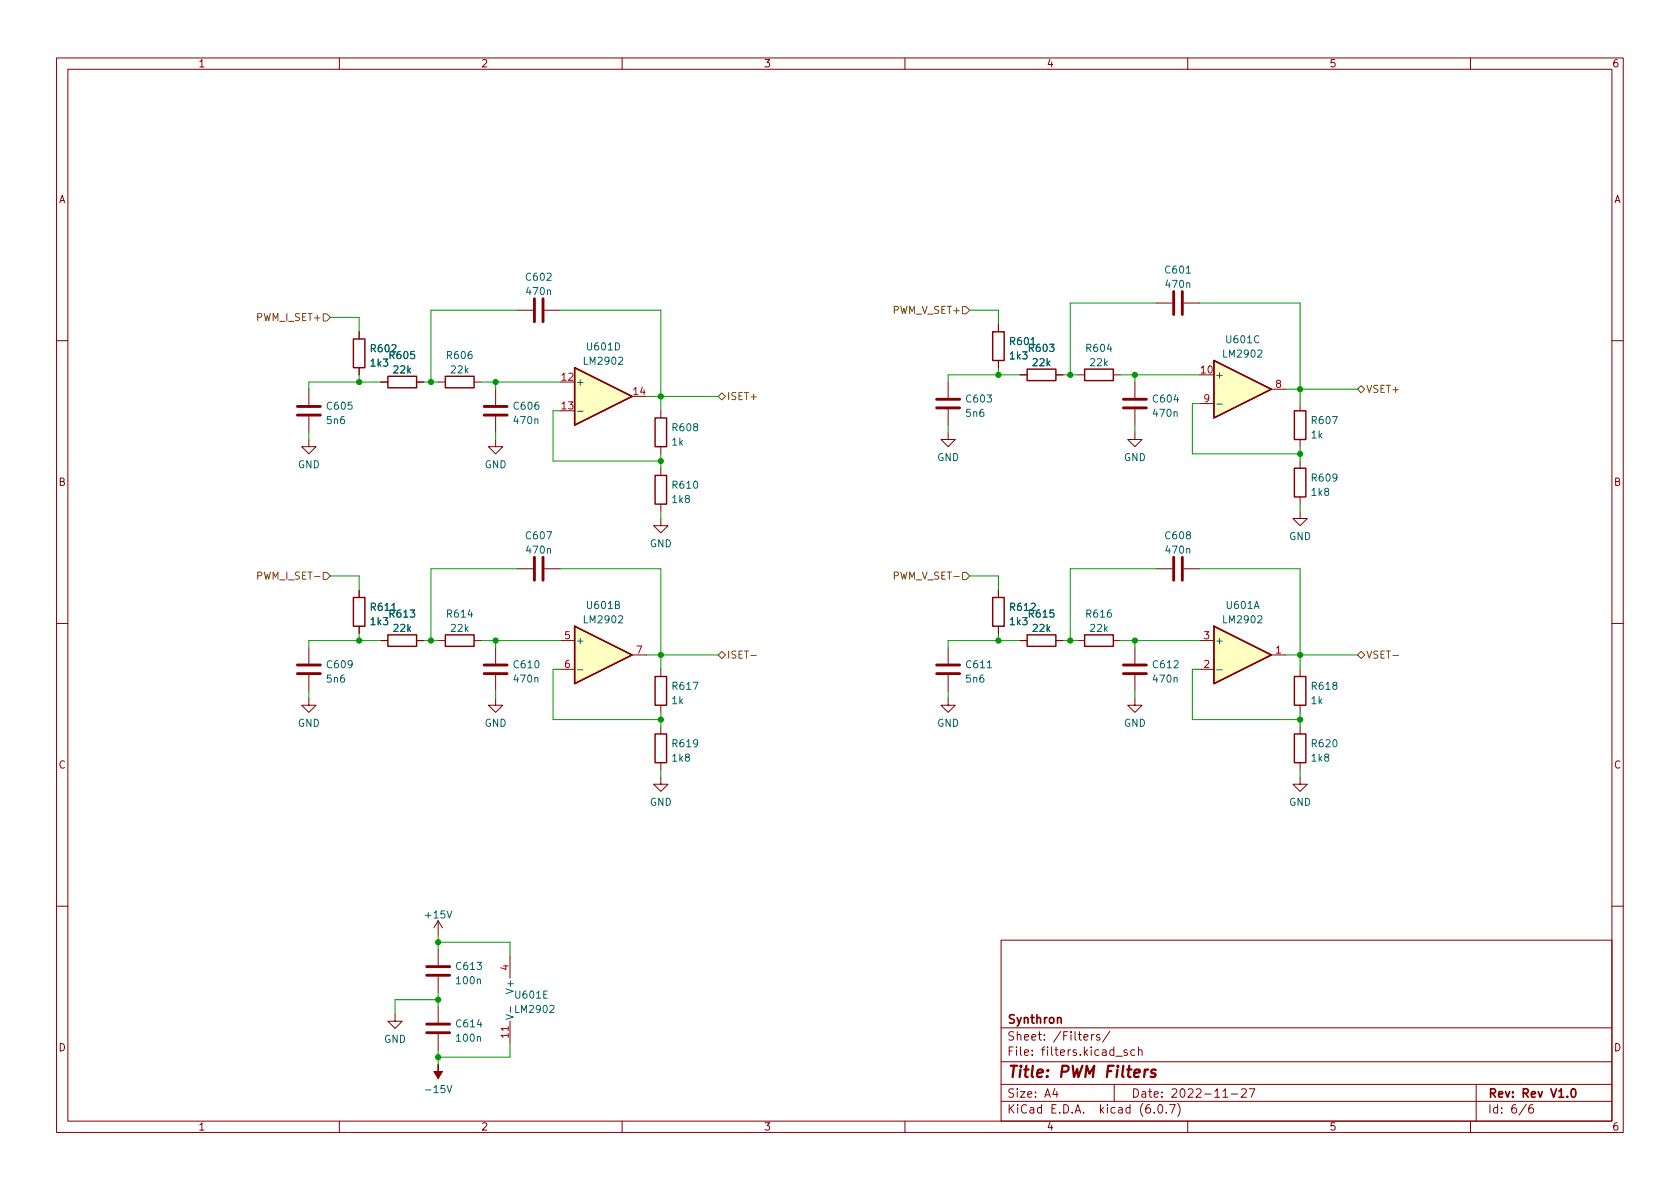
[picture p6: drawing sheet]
<svg xmlns="http://www.w3.org/2000/svg" width="297mm" height="210mm" viewBox="0 0 297 210" stroke-linecap="round" stroke-linejoin="round" font-family="sans-serif">
<g fill="none" stroke="#840000" stroke-width=".18">
<path d="M10 10.2h277v190.1h-277zM12 12.2h273v186.1h-273zM60 10.2v2M110 10.2v2M160 10.2v2M210 10.2v2M260 10.2v2M63.5 58.7v1.2M91.4 54.9h2.8M96.3 54.9h2.8M176.5 57.4v1.3M204.5 53.6h2.8"/>
<path d="M209.3 53.6h2.8M10 60.2h2M54.6 77.7v1.3h1.3l-1.3 1.3-1.3-1.3h1.3M54.6 68.8v2.8M54.6 73.7v2.7M63.5 65v1.3M67.3 67.6h1.3M73.7 67.6h1.2M77.5 67.6h1.2M83.8 67.6h1.3M87.6 77.7v1.3h1.3l-1.3 1.3-1.2-1.3h1.2M87.6 68.8v2.8"/>
<path d="M87.6 73.7v2.7M116.8 72.6v1.3M116.8 79v1.3M167.6 76.4v1.3h1.3l-1.3 1.3-1.2-1.3h1.2M167.6 67.6v2.8M167.6 72.4v2.8M176.5 63.7v1.3M180.3 66.3h1.3M186.7 66.3h1.3M190.5 66.3h1.3M196.8 66.3h1.3M200.7 76.4v1.3h1.2l-1.2 1.3-1.3-1.3h1.3"/>
<path d="M200.7 67.6v2.8M200.7 72.4v2.8M212.1 71.4h2.5M224.8 68.8h2.5M229.9 71.4v1.2M229.9 77.7v1.3M285 60.2h2M116.8 91.7v1.3h1.3l-1.3 1.2-1.2-1.2h1.2M116.8 82.8v1.3M116.8 89.1v1.3M229.9 90.4v1.3h1.2l-1.2 1.3-1.3-1.3h1.3M229.9 81.5v1.3"/>
<path d="M229.9 87.9v1.2M10 110.2h2M54.6 114.5v2.8M54.6 119.4v2.8M63.5 104.4v1.3M63.5 110.7v1.3M67.3 113.3h1.3M73.7 113.3h1.2M77.5 113.3h1.2M83.8 113.3h1.3M87.6 114.5v2.8M87.6 119.4v2.8"/>
<path d="M91.4 100.6h2.8M96.3 100.6h2.8M99.1 113.3h2.5M99.1 118.4h2.5M111.8 115.8h2.5M116.8 118.4v1.2M167.6 114.5v2.8M167.6 119.4v2.8M176.5 104.4v1.3M176.5 110.7v1.3M180.3 113.3h1.3M186.7 113.3h1.3"/>
<path d="M190.5 113.3h1.3M196.8 113.3h1.3M200.7 114.5v2.8M200.7 119.4v2.8M204.5 100.6h2.8M209.3 100.6h2.8M212.1 113.3h2.5M212.1 118.4h2.5M224.8 115.8h2.5M229.9 118.4v1.2M285 110.2h2M54.6 123.4v1.3h1.3l-1.3 1.3-1.3-1.3h1.3"/>
<path d="M87.6 123.4v1.3h1.3l-1.3 1.3-1.2-1.3h1.2M116.8 137.4v1.3h1.3l-1.3 1.2-1.2-1.2h1.2M116.8 124.7v1.3M116.8 128.5v1.3M116.8 134.9v1.2M167.6 123.4v1.3h1.3l-1.3 1.3-1.2-1.3h1.2M200.7 123.4v1.3h1.2l-1.2 1.3-1.3-1.3h1.3M229.9 137.4v1.3h1.2l-1.2 1.2-1.3-1.2h1.3M229.9 124.7v1.3M229.9 128.5v1.3M229.9 134.9v1.2M10 160.2h2"/>
<path d="M69.8 179.3v1.3h1.3l-1.3 1.3-1.2-1.3h1.2M77.5 162.8l-.8 1.3M77.5 162.8v2.5M77.5 167.9v2.8M77.5 172.7v2.8M77.5 178v2.8M77.5 162.8l.7 1.3M90.2 169.2v3.8M177 166.3h108v32h-108zM285 160.2h2M60 198.3v2M77.5 182.9v2.8"/>
<path d="M90.2 180.6v3.8M110 198.3v2M160 198.3v2M177 194.8h108M177 191.8h108M177 187.8h108M177 181.8h108M186.5 192.5l-.4 1h1M186.9 193v1M191.6 183.4l.8-.1-.1-.3-.4-.1-.3 .2 .1 .8h.6M193 182.9v1M193.4 182.9l-.3 .1-.1 .2"/>
<path d="M194.4 183l-.3-.1-.2 .2v.3l.5 .1v.4h-.5M196.2 182.4l-1.3 1.9M197 191.8v3M197.3 186.8h1.1M199.3 185.7l-.4-.1-.2 .2 .1 .3 .5 .1v.4h-.6M200.6 185.7l-.4-.1-.3 .3v.4l.2 .3h.5M201.3 185.8l.2-.2 .4 .1v.9M201.3 185.1v1.5M204.1 196.7v.1M204.9 195.4l.2-.1a.81 .81 0 0 1 .6 .7 .81 .81 0 0 1-.3 .8h-.2a.81 .81 0 0 1-.6-.6 .81 .81 0 0 1 .3-.8zM206.2 196.7v.1M206.8 195.3h1l-.7 1.5"/>
<path d="M208.2 195.1a1.72 1.72 0 0 1 0 2.3M210 198.3v2M216.2 194h.9M217.7 193.5h1.2M219.5 192.7l.6-.2 .2 .2 .1 .3-1 1h1M220.9 192.5h1l-.7 1.5M260 198.3v2M261 191.8v6.5M269.9 195.3l-1.3 1.9M271 195.3a.6 .6 0 0 0-.7 .7v.5l.1 .3h.5l.2-.1 .1-.5-.2-.2-.4-.1-.3 .3"/>
</g>
<path d="M278 192.6l.1-.1a.81 .81 0 0 1 .6 .7 .81 .81 0 0 1-.3 .8h-.1a.81 .81 0 0 1-.6-.6 .81 .81 0 0 1 .3-.8z" fill="none" stroke="#840000" stroke-width=".3"/>
<path d="M202.4 189.1l-.1 1.4M203 189.1l-.4 .1-.2 .3M204.3 189.2a.49 .49 0 0 0-.8 .3l.1 .2 .7 .2v.2l-.1 .3-.2 .1-.6-.1" fill="none" stroke="#840000" stroke-width=".4"/>
<g fill="none" stroke="#840000" stroke-width=".25">
<path d="M62.5 59.9h2v5.1h-2zM175.5 58.7h2v5h-2zM68.6 66.5h5.1v2.1h-5.1zM78.7 66.5h5.1v2.1h-5.1zM101.6 65l10.2 5.1-10.2 5.1zM115.8 73.9h2.1v5.1h-2.1zM181.6 65.3h5.1v2h-5.1zM191.8 65.3h5v2h-5zM214.6 63.7l10.2 5.1-10.2 5.1zM228.9 72.6h2v5.1h-2zM115.8 84.1h2.1v5h-2.1zM228.9 82.8h2v5.1h-2z"/>
<path d="M62.5 105.7h2v5h-2zM68.6 112.3h5.1v2h-5.1zM78.7 112.3h5.1v2h-5.1zM101.6 110.7l10.2 5.1-10.2 5.1zM115.8 119.6h2.1v5.1h-2.1zM175.5 105.7h2v5h-2zM181.6 112.3h5.1v2h-5.1zM191.8 112.3h5v2h-5zM214.6 110.7l10.2 5.1-10.2 5.1zM228.9 119.6h2v5.1h-2zM115.8 129.8h2.1v5.1h-2.1zM228.9 129.8h2v5.1h-2z"/>
</g>
<g fill="none" stroke="#840000" stroke-width=".51">
<path d="M94.5 52.8v4.1M96 52.8v4.1M207.5 51.6v4M209 51.6v4M52.6 73.4h4M52.6 71.9h4M85.6 73.4h4.1M85.6 71.9h4.1M165.6 72.1h4.1M165.6 70.6h4.1M198.6 72.1h4.1M198.6 70.6h4.1"/>
<path d="M94.5 98.5v4.1M96 98.5v4.1M207.5 98.5v4.1M209 98.5v4.1M52.6 119.1h4M52.6 117.6h4M85.6 119.1h4.1M85.6 117.6h4.1M165.6 119.1h4.1M165.6 117.6h4.1M198.6 119.1h4.1M198.6 117.6h4.1"/>
<path d="M75.4 172.5h4.1M75.4 170.9h4.1M75.4 182.6h4.1M75.4 181.1h4.1"/>
</g>
<g fill="#ffffc2" stroke="#ffffc2" stroke-width=".18">
<path d="M101.6 65l10.2 5.1-10.2 5.1z"/>
<path d="M214.6 63.7l10.2 5.1-10.2 5.1z"/>
<path d="M101.6 110.7l10.2 5.1-10.2 5.1z"/>
<path d="M214.6 110.7l10.2 5.1-10.2 5.1z"/>
</g>
<path d="M102.1 72.7h1M215.1 71.5h1M102.1 118.4h1M215.1 118.4h1M89.5 179.4l1.2 .4-1.2 .5M90.3 178v1" fill="none" stroke="#006464" stroke-width=".18"/>
<path d="M77.5 188.2v1.3h.7l-.7 1.2-.8-1.2h.8z" fill="#840000" stroke="#840000" stroke-width=".18"/>
<path d="M57.1 55.5h.7l.6 .6-.6 .7h-.7zM170.2 54.2h.6l.6 .7-.6 .6h-.6zM127 70.1l.6-.6 .7 .6-.7 .6zM240 68.8l.7-.6 .6 .6-.6 .7zM45.6 101.8h.6l.1-.2-.1-.3-.6-.1v1.2M57.1 101.2h.7l.6 .6-.6 .7h-.7zM127 115.8l.6-.6 .7 .6-.7 .7zM132.8 115.9h.9M170.2 101.2h.6l.6 .6-.6 .7h-.6zM240 115.8l.7-.6 .6 .6-.6 .7zM246.3 115.9h1" fill="none" stroke="#725600" stroke-width=".18"/>
<g fill="none" stroke="#009600" stroke-width=".18">
<path d="M58.4 56.1h5.1v2.6M91.4 54.9h-15.2v12.7M99.1 54.9h17.7v17.7M171.4 54.9h5.1v2.5M204.5 53.6h-15.3v12.7M212.1 53.6h17.8v17.8M54.6 76.4v1.3M63.5 66.3v1.3M67.3 67.6h-12.7v1.2M74.9 67.6h2.6M85.1 67.6h14M87.6 67.6v1.2"/>
<path d="M87.6 76.4v1.3M99.1 72.6h-1.3v8.9h19M114.3 70.1h12.7M167.6 75.2v1.2M176.5 65v1.3M180.3 66.3h-12.7v1.3M188 66.3h2.5M198.1 66.3h14M200.7 66.3v1.3M200.7 75.2v1.2M212.1 71.4h-1.3v8.9h19.1M227.3 68.8h12.7"/>
<path d="M229.9 79v2.5M116.8 80.3v2.5M116.8 90.4v1.3M229.9 89.1v1.3M58.4 101.8h5.1v2.6M63.5 112v1.3M67.3 113.3h-12.7v1.2M74.9 113.3h2.6M85.1 113.3h14M87.6 113.3v1.2M91.4 100.6h-15.2v12.7M99.1 100.6h17.7v17.8"/>
<path d="M99.1 118.4h-1.3v8.8h19M114.3 115.8h12.7M171.4 101.8h5.1v2.6M176.5 112v1.3M180.3 113.3h-12.7v1.2M188 113.3h2.5M198.1 113.3h14M200.7 113.3v1.2M204.5 100.6h-15.3v12.7M212.1 100.6h17.8v17.8M212.1 118.4h-1.3v8.8h19.1M227.3 115.8h12.7"/>
<path d="M54.6 122.2v1.2M87.6 122.2v1.2M116.8 126v2.5M116.8 136.1v1.3M167.6 122.2v1.2M200.7 122.2v1.2M229.9 126v2.5M229.9 136.1v1.3M77.5 165.3v2.6M77.5 175.5v2.5M77.5 166.6h12.7v2.6M77.5 176.8h-7.7v2.5"/>
<path d="M77.5 185.7v2.5M90.2 184.4v2.5h-12.7"/>
</g>
<g fill="#009600" stroke="#009600" stroke-width=".18">
<circle cx="116.8" cy="70.1" r=".46"/>
<circle cx="116.8" cy="81.5" r=".46"/>
<circle cx="87.6" cy="67.6" r=".46"/>
<circle cx="87.6" cy="113.3" r=".46"/>
<circle cx="176.5" cy="66.3" r=".46"/>
<circle cx="229.9" cy="80.3" r=".46"/>
<circle cx="189.2" cy="66.3" r=".46"/>
<circle cx="229.9" cy="68.8" r=".46"/>
<circle cx="200.7" cy="66.3" r=".46"/>
<circle cx="77.5" cy="166.6" r=".46"/>
<circle cx="76.2" cy="113.3" r=".46"/>
<circle cx="116.8" cy="115.8" r=".46"/>
<circle cx="77.5" cy="186.9" r=".46"/>
<circle cx="77.5" cy="176.8" r=".46"/>
<circle cx="116.8" cy="127.2" r=".46"/>
<circle cx="229.9" cy="115.8" r=".46"/>
<circle cx="189.2" cy="113.3" r=".46"/>
<circle cx="176.5" cy="113.3" r=".46"/>
<circle cx="200.7" cy="113.3" r=".46"/>
<circle cx="229.9" cy="127.2" r=".46"/>
<circle cx="63.5" cy="67.6" r=".46"/>
<circle cx="76.2" cy="67.6" r=".46"/>
<circle cx="63.5" cy="113.3" r=".46"/>
</g>
<text font-size="2.8" fill="#840000" x="178" y="190.6">Title: PWM Filters</text>
<g font-size="2.1" fill="#840000">
<text x="178" y="184">Sheet: /Filters/</text>
<text x="178" y="181">Synthron</text>
<text x="178" y="186.7">File: filters.kicad_sch</text>
<text x="178" y="196.9">KiCad E.D.A. kicad (6.0.7)</text>
<text x="178" y="194.1">Size: A4</text>
<text x="200" y="194.1">Date: 2022-11-27</text>
<text x="263" y="194.1">Rev: Rev V1.0</text>
<text x="263" y="196.9">Id: 6/6</text>
</g>
<g font-size="1.8" fill="#840000">
<text x="35" y="11.9">1</text>
<text x="85" y="11.9">2</text>
<text x="135" y="11.9">3</text>
<text x="185" y="11.9">4</text>
<text x="235" y="11.9">5</text>
<text x="285" y="11.9">6</text>
<text x="10.3" y="35.9">A</text>
<text x="285.3" y="35.9">A</text>
<text x="10.3" y="85.9">B</text>
<text x="285.3" y="85.9">B</text>
<text x="10.3" y="135.9">C</text>
<text x="285.3" y="135.9">C</text>
<text x="10.3" y="185.9">D</text>
<text x="285.3" y="185.9">D</text>
<text x="35" y="199.9">1</text>
<text x="85" y="199.9">2</text>
<text x="135" y="199.9">3</text>
<text x="185" y="199.9">4</text>
<text x="235" y="199.9">5</text>
<text x="285" y="199.9">6</text>
</g>
<g font-size="1.8" fill="#006464">
<text x="93.1" y="49.6">C602</text>
<text x="93.2" y="52.2">470n</text>
<text x="206.2" y="48.4">C601</text>
<text x="206.3" y="50.9">470n</text>
<text x="65.6" y="64.8">1k3</text>
<text x="65.7" y="62.3">R602</text>
<text x="69" y="63.5">R605</text>
<text x="79.2" y="63.5">R606</text>
<text x="103.4" y="64.5">LM2902</text>
<text x="103.9" y="62">U601D</text>
<text x="178.6" y="63.5">1k3</text>
<text x="178.7" y="61">R601</text>
<text x="182" y="62.2">R603</text>
<text x="182.7" y="64.7">22k</text>
<text x="192.2" y="62.2">R604</text>
<text x="192.8" y="64.7">22k</text>
<text x="216.5" y="63.2">LM2902</text>
<text x="217" y="60.7">U601C</text>
<text x="69.6" y="66">22k</text>
<text x="79.8" y="66">22k</text>
<text x="101.7" y="68.2">+</text>
<text x="171" y="71.2">C603</text>
<text x="204" y="71.2">C604</text>
<text x="214.8" y="66.9">+</text>
<text x="57.9" y="75">5n6</text>
<text x="57.9" y="72.4">C605</text>
<text x="91" y="72.4">C606</text>
<text x="91" y="75">470n</text>
<text x="119" y="76.2">R608</text>
<text x="170.9" y="73.7">5n6</text>
<text x="204" y="73.7">470n</text>
<text x="231.9" y="77.5">1k</text>
<text x="232.1" y="75">R607</text>
<text x="52.6" y="82.8">GND</text>
<text x="85.7" y="82.8">GND</text>
<text x="118.8" y="78.8">1k</text>
<text x="165.7" y="81.5">GND</text>
<text x="198.7" y="81.5">GND</text>
<text x="118.9" y="88.9">1k8</text>
<text x="119" y="86.4">R610</text>
<text x="232" y="87.7">1k8</text>
<text x="232.1" y="85.1">R609</text>
<text x="93.1" y="95.4">C607</text>
<text x="206.2" y="95.4">C608</text>
<text x="227.9" y="95.5">GND</text>
<text x="93.2" y="97.9">470n</text>
<text x="114.9" y="96.8">GND</text>
<text x="206.3" y="97.9">470n</text>
<text x="65.7" y="108">R611</text>
<text x="103.9" y="107.7">U601B</text>
<text x="178.7" y="108">R612</text>
<text x="217" y="107.7">U601A</text>
<text x="65.6" y="110.5">1k3</text>
<text x="69" y="109.2">R613</text>
<text x="69.6" y="111.7">22k</text>
<text x="79.2" y="109.2">R614</text>
<text x="79.8" y="111.7">22k</text>
<text x="101.7" y="113.9">+</text>
<text x="103.4" y="110.2">LM2902</text>
<text x="178.6" y="110.5">1k3</text>
<text x="182" y="109.2">R615</text>
<text x="182.7" y="111.7">22k</text>
<text x="192.2" y="109.2">R616</text>
<text x="192.8" y="111.7">22k</text>
<text x="214.8" y="113.9">+</text>
<text x="216.5" y="110.2">LM2902</text>
<text x="57.9" y="118.2">C609</text>
<text x="91" y="118.2">C610</text>
<text x="171" y="118.2">C611</text>
<text x="204" y="118.2">C612</text>
<text x="57.9" y="120.7">5n6</text>
<text x="91" y="120.7">470n</text>
<text x="118.8" y="124.5">1k</text>
<text x="119" y="122">R617</text>
<text x="170.9" y="120.7">5n6</text>
<text x="204" y="120.7">470n</text>
<text x="231.9" y="124.5">1k</text>
<text x="232.1" y="122">R618</text>
<text x="52.6" y="128.5">GND</text>
<text x="85.7" y="128.5">GND</text>
<text x="165.7" y="128.5">GND</text>
<text x="198.7" y="128.5">GND</text>
<text x="118.9" y="134.7">1k8</text>
<text x="119" y="132.1">R619</text>
<text x="232" y="134.7">1k8</text>
<text x="232.1" y="132.1">R620</text>
<text x="114.9" y="142.5">GND</text>
<text x="227.9" y="142.5">GND</text>
<text x="75.4" y="162.4">+15V</text>
<text x="80.8" y="171.5">C613</text>
<text x="80.8" y="174">100n</text>
<text x="90.8" y="175.3" transform="rotate(-90 90.8 175.3)">V+</text>
<text x="91.2" y="176.6">U601E</text>
<text x="91.3" y="179.1">LM2902</text>
<text x="67.9" y="184.4">GND</text>
<text x="80.8" y="181.7">C614</text>
<text x="80.8" y="184.2">100n</text>
<text x="75.6" y="193.3">-15V</text>
</g>
<g font-size="1.8" fill="#725600">
<text x="45.7" y="56.8">PWM_I_SET+</text>
<text x="158" y="55.5">PWM_V_SET+</text>
<text x="128.5" y="70.7">ISET+</text>
<text x="241.5" y="69.5">VSET+</text>
<text x="46.1" y="102.5">PWM_I_SET-</text>
<text x="158.5" y="102.5">PWM_V_SET-</text>
<text x="128.5" y="116.5">ISET-</text>
<text x="241.5" y="116.5">VSET-</text>
</g>
<g font-size="1.8" fill="#a90000">
<text x="99.3" y="67.3">12</text>
<text x="112" y="69.8">14</text>
<text x="212.4" y="66">10</text>
<text x="212.9" y="71.1">9</text>
<text x="225.6" y="68.6">8</text>
<text x="99.3" y="72.4">13</text>
<text x="99.8" y="113">5</text>
<text x="212.9" y="113">3</text>
<text x="99.8" y="118.1">6</text>
<text x="112.5" y="115.6">7</text>
<text x="212.9" y="118.1">2</text>
<text x="225.6" y="115.6">1</text>
<text x="89.9" y="171.6" transform="rotate(-90 89.9 171.6)">4</text>
<text x="89.9" y="183.5" transform="rotate(-90 89.9 183.5)">11</text>
</g>
</svg>
